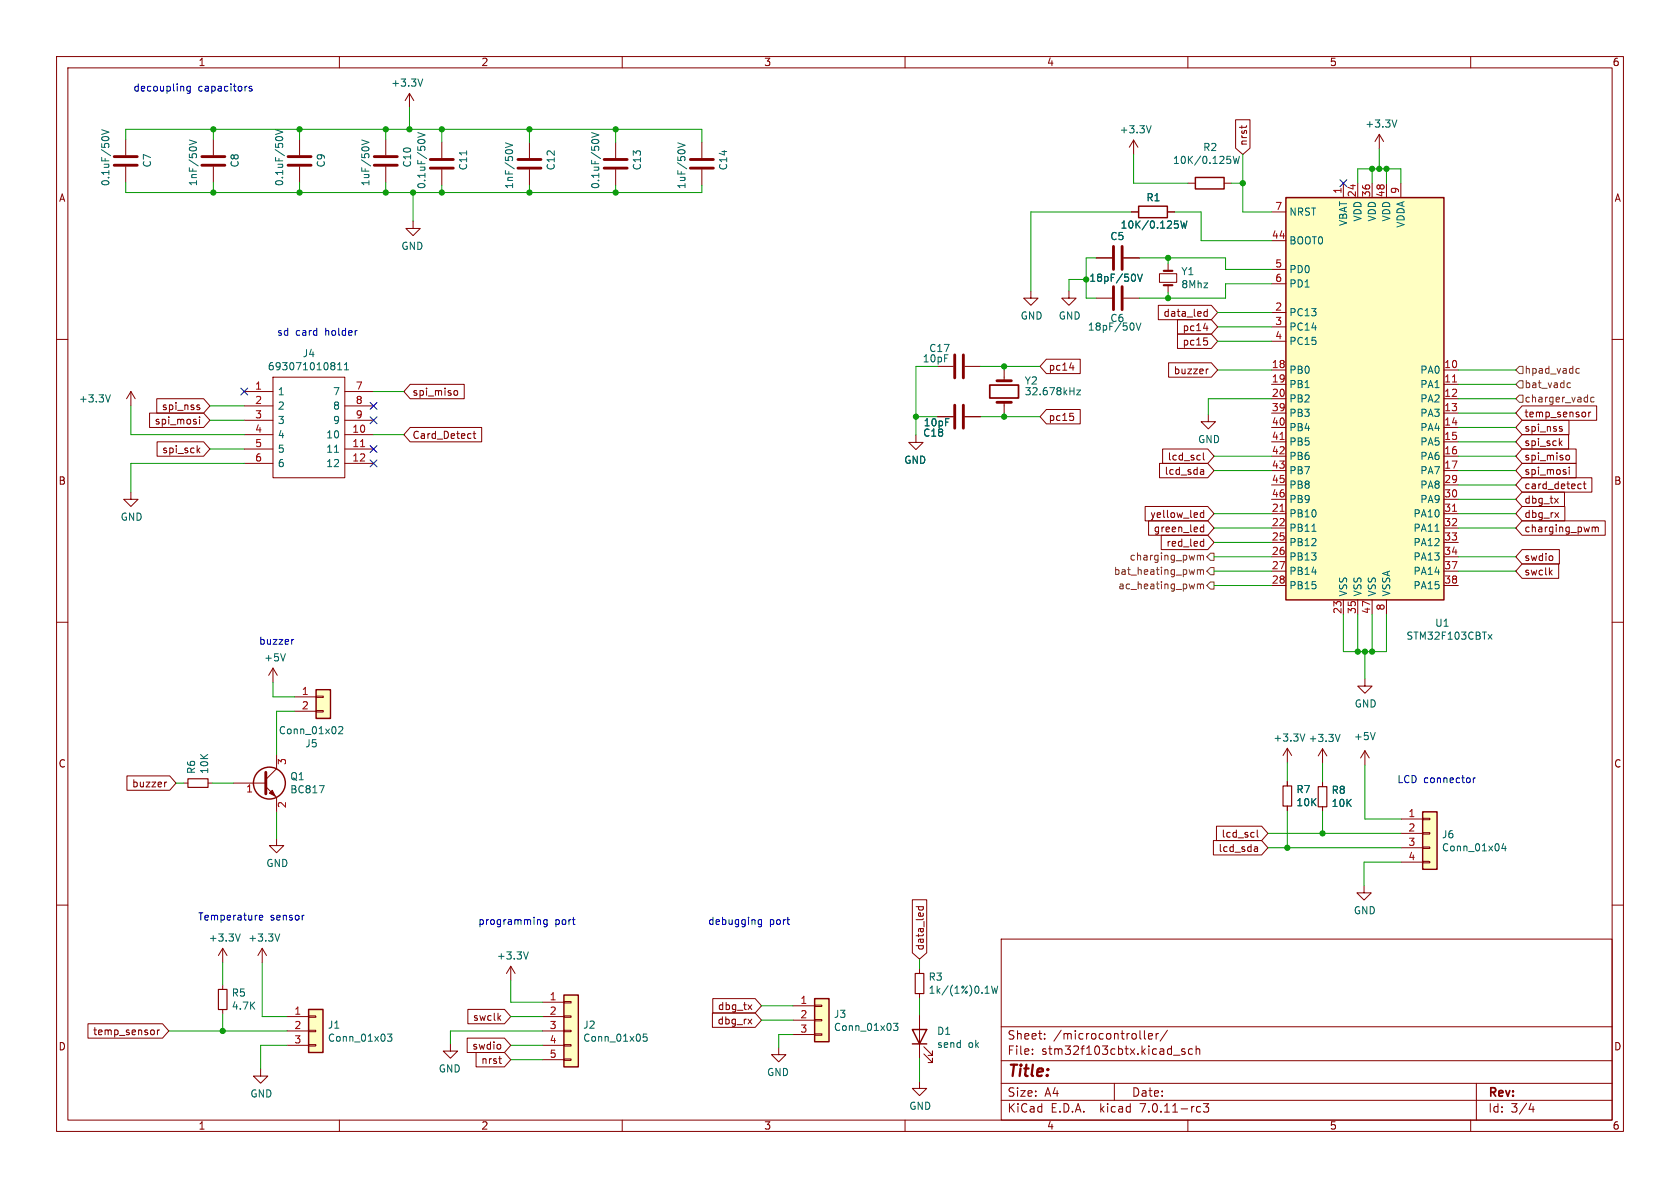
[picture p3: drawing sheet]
<svg xmlns="http://www.w3.org/2000/svg" width="297mm" height="210mm" viewBox="0 0 297 210" stroke-linecap="round" stroke-linejoin="round" font-family="sans-serif">
<g fill="none" stroke="#840000" stroke-width=".18">
<path d="M10 10h277v190h-277zM12 12h273v186h-273zM60 10v2M72.4 16.5l.8 1.3M72.4 16.5v2.6M72.4 16.5l-.8 1.3M110 10v2M160 10v2M210 10v2M260 10v2M22.2 24.6v2.8M22.2 29.5v2.8"/>
<path d="M37.7 24.6v2.8M37.7 29.5v2.8M53 24.6v2.8M53 29.5v2.8M68.2 24.6v2.8M68.2 29.5v2.8M73 39.1v1.3h-1.2l1.2 1.3 1.3-1.3h-1.3M78.1 25.1v2.8M78.1 30v2.8M93.6 25.1v2.8M93.6 30v2.8M108.8 25.1v2.8"/>
<path d="M108.8 30v2.8M124.1 25.1v2.8M124.1 30v2.8M200 37.5h1.3M200.4 24.8l-.8 1.2M200.4 24.8v2.5M200.4 24.8l.8 1.2M206.4 37.5h1.2M210.1 32.4h1.2M216.4 32.4h1.3M218.4 21.2h2.6v5l-1.3 1.1-1.3-1.1zM219.5 22.2v.5"/>
<path d="M220.4 22.2l-.1 .2M224.8 37.5h2.5M237.5 32.4v2.5M240 32.4v2.5M242.6 32.4v2.5M243.8 23.7l-.7 1.3M243.8 23.7v2.6M243.8 23.7l.8 1.3M245.1 32.4v2.5M247.6 32.4v2.5M10 60h2M182.2 51.4v1.3h1.3l-1.3 1.3-1.2-1.3h1.2"/>
<path d="M189 51.4v1.3h1.2l-1.2 1.3-1.3-1.3h1.3M193.8 52.7h2.8M193.8 45.6h2.8M198.6 52.7h2.8M198.6 45.6h2.8M204.8 54h9.4l1.1 1.2-1.1 1.3h-9.4zM205 48.4h3v1.5h-3zM206.5 46.6v1.3M206.5 50.4v1.3M208.2 56.5h6l1.1 1.3-1.1 1.3h-6zM208.2 59.1h6l1.1 1.2-1.1 1.3h-6zM212.8 58h.8"/>
<path d="M212.8 59.7h.6M212.9 55.8l.2 .1h.3M213.4 57.6v.9M213.4 54.6v1.3M213.4 55.1h-.3l-.2 .1M224.8 55.2h2.5M224.8 57.8h2.5M224.8 42.5h2.5M224.8 47.6h2.5M224.8 50.2h2.5M285 60h2M23.1 69.2l-.7 1.3"/>
<path d="M23.1 69.2v2.6M23.1 69.2l.8 1.3M26.4 73h9.6l1.1 1.3-1.1 1.3h-9.6zM27.7 70.5h8.3l1.1 1.3-1.1 1.2h-8.3zM27.8 78.1h8.2l1.1 1.3-1.1 1.2h-8.2zM34.7 74.6v.3M35 79.6l.3 .4M35 72l.3 .1v.1l-.1 .2h-.3M35 71.6h.3M35.3 73.7v.1M35.3 74.1v.9M35.3 79.2l-.4 .5"/>
<path d="M43.2 69.2h5.1M43.2 76.8h5.1M43.2 79.4h5.1M43.2 71.8h5.1M43.2 74.3h5.1M48.3 66.7h12.7v17.8h-12.7zM61 69.2h5M61 76.8h5M61 79.4h5M61 71.8h5M61 74.3h5M72.5 75.6h12.7v2.5h-12.7l-1.1-1.3z"/>
<path d="M72.5 67.9h9.6v2.6h-9.6l-1.1-1.3zM80.3 69.2l.4-.2 .2 .3-.1 .5-.3 .1-.2-.1M83.6 76.7h.5M83.8 76.2v1.1l.3 .2M161.9 76.9v1.3h-1.2l1.2 1.3 1.3-1.3h-1.3M165.7 73.7h2.8M165.7 64.8h2.8M170.6 73.7h2.8M170.6 64.8h2.8M177.5 65.4v1.9M177.5 71.1v1.9M185 72.4h6v2.5h-6l-1.1-1.2z"/>
<path d="M185 63.5h6v2.5h-6l-1.1-1.2zM189.1 65h.8M189.1 73.1h.7M189.6 73.5l.2 .3v.3l-.2 .2M205.5 79.4h8l1.1 1.2-1.1 1.3h-8zM206.6 64.1h7.6l1.1 1.3-1.1 1.3h-7.6zM213.3 60.2l.2 .3v.3l-.2 .2M213.6 73.3v1.2h1.3l-1.3 1.3-1.3-1.3h1.3M213.6 65.2l-.3 .1M224.8 65.4h2.5M224.8 67.9h2.5M224.8 70.5h2.5"/>
<path d="M224.8 73h2.5M224.8 75.6h2.5M224.8 78.1h2.5M224.8 60.3h2.5M255.3 65.4h2.5M255.3 67.9h2.5M255.3 70.5h2.5M255.3 73h2.5M255.3 75.6h2.5M255.3 78.1h2.5M269.1 76.8h8.2v2.6h-8.2l-1.1-1.3zM269.1 74.3h8.3v2.5h-8.3l-1.1-1.2z"/>
<path d="M269.1 71.8h13.2v2.5h-13.2l-1.1-1.3zM269.1 79.4h9.5v2.5h-9.5l-1.1-1.3zM275.8 78.3l.4 .5M275.8 75.8l.4 .1v.2l-.2 .1h-.2M275.8 75.4h.4M276.2 77.9l-.5 .5M280.2 72.9l.1 .2-.1 .5M280.9 72.8v.9M281.2 72.8l-.3 .3M23.1 87v1.3h1.3l-1.3 1.2-1.2-1.2h1.2M43.2 81.9h5.1M61 81.9h5"/>
<path d="M202.4 89.5h11.1l1.1 1.3-1.1 1.3h-11.1zM203.1 92.1h10.4l1.1 1.2-1.1 1.3h-10.4zM205 81.9h8.5l1.1 1.3-1.1 1.3h-8.5zM205.3 94.6h8.2l1.1 1.3-1.1 1.3h-8.2zM212.2 93.8l.2 .2h.4M212.4 83l.3 .1 .1 .8M212.4 95.7l.4 .1M212.7 80v1.1l.2 .2M212.8 90.2v1.3M212.8 92.7v1.3M212.8 95.3v1.3M212.8 93.2h-.4l-.2 .2"/>
<path d="M212.8 83.8l-.4 .1M212.8 83.3l-.4 .1M212.8 96.5l-.4 .1M212.8 90.7l-.4-.1-.2 .3 .1 .5h.5M224.8 80.6h2.5M224.8 83.2h2.5M224.8 90.8h2.5M224.8 93.3h2.5M224.8 95.9h2.5M224.8 98.4h2.5M224.8 85.7h2.5M224.8 88.3h2.5"/>
<path d="M255.3 80.6h2.5M255.3 83.2h2.5M255.3 90.8h2.5M255.3 93.3h2.5M255.3 95.9h2.5M255.3 98.4h2.5M255.3 85.7h2.5M255.3 88.3h2.5M269.1 81.9h9.5v2.6h-9.5l-1.1-1.3zM269.1 92.1h14.7v2.5h-14.7l-1.1-1.3zM269.1 99.7h6.5v2.5h-6.5l-1.1-1.2zM269.1 87h7.5v2.5h-7.5l-1.1-1.2z"/>
<path d="M269.1 97.2h6.6v2.5h-6.6l-1.1-1.3zM269.1 89.5h7.5v2.6h-7.5l-1.1-1.3zM269.1 84.5h12.3v2.5h-12.3l-1.1-1.3zM274.5 98.4v.6M274.8 88.1l.7 .8M274.9 90.6l.6 .9M275.5 88.1l-.7 .8M275.5 90.6l-.6 .9M276.9 80.6l.3-.1 .3 .2-.1 .6h-.3l-.2-.1M277.4 82.6v.1M277.4 83v.9M279.2 85.5l.3 .1"/>
<path d="M279.5 86.3l-.3 .1M279.9 85.5h.5M280.1 85.1v1.1l.3 .2M281.5 93.3l.3-.1 .2 .2M281.5 93.2v.8M282 93.4l.2-.2h.3l.1 .8M282 93.4v.6M10 110h2M48.3 118.1l-.8 1.3M48.3 118.1v2.6M48.3 118.1l.7 1.3M224.8 101h2.5"/>
<path d="M224.8 103.5h2.5M237.5 106v2.6M240 106v2.6M242.6 106v2.6M245.1 106v2.6M255.3 101h2.5M255.3 103.5h2.5M274 101.2l.4 .4M274.4 100.8l-.5 .5M285 110h2M22.4 137.2h7.6l1.1 1.2-1.1 1.3h-7.6zM29.5 138.3l-.3 .1"/>
<path d="M32.5 138.4h.7M36.8 138.4h.7M41.3 138.4h5.7M47 139.1l1.9 1.9v2.5M48.9 133.4v2.5l-1.9 1.9M52.1 123.2h3.8M52.1 125.7h3.8M55.9 125.6h1.2v.3h-1.2zM55.9 123.1h1.2v.2h-1.2zM227.6 132.3v2.5M227.6 138.2v.7M227.6 132.3l-.8 1.3"/>
<path d="M227.6 132.3l.7 1.3M233.8 132.4l-.8 1.2M233.8 132.4v2.5M233.8 138.3v.8M233.8 132.4l.8 1.2M241.3 120v1.3h1.3l-1.3 1.3-1.3-1.3h1.3M241.3 132.7l-.8 1.3M241.3 132.7v2.6M241.3 132.7l.8 1.3M10 160h2M48.9 148.2v1.3h1.3l-1.3 1.2-1.3-1.2h1.3M161.3 159.1h2.5v9.3l-1.2 1.1-1.3-1.1z"/>
<path d="M214.5 148.6h8.5l1.2 1.3-1.2 1.2h-8.5zM215.1 146h7.9l1.2 1.3-1.2 1.3h-7.9zM221.9 149.7h.4v.8M222.3 146.7v1.1l.1 .2M222.3 150.5h-.4M222.3 150h-.4M227.6 142.5v.8M233.8 142.6v.8M241.1 156.6v1.2h1.3l-1.3 1.3-1.2-1.3h1.2M247.7 144.8h3.8M247.7 147.3h3.8M247.7 149.9h3.8"/>
<path d="M247.7 152.4h3.8M251.5 152.3h1.3v.2h-1.3zM251.5 149.7h1.3v.3h-1.3zM251.5 147.2h1.3v.2h-1.3zM251.5 144.7h1.3v.2h-1.3zM285 160h2M39.4 167.6v2.6M39.4 174.1v.8M39.4 178.5v.7M39.4 167.6l-.8 1.3M39.4 167.6l.7 1.3M46.4 167.6l-.8 1.3"/>
<path d="M46.4 167.6v2.6M46.4 167.6l.7 1.3M50.7 179.7h3.9M54.6 179.6h1.2v.2h-1.2zM82.7 178.4h6.5l1.1 1.3-1.1 1.3h-6.5zM88.2 179.9l.3 .5M88.5 179.5l-.5 .5M90.3 170.8l-.8 1.3M90.3 170.8v2.6M90.3 170.8l.8 1.3M95.9 179.7h3.8M95.9 177.2h3.8"/>
<path d="M99.7 179.6h1.3v.2h-1.3zM99.7 177h1.3v.3h-1.3zM125.9 179.1h7.6l1.1 1.2-1.1 1.3h-7.6zM126 176.5h7.5l1.1 1.3-1.1 1.3h-7.5zM132.2 177.6l.7 .9M132.9 177.6l-.7 .9M140.2 177.8h3.8M144 177.7h1.3v.2h-1.3zM162 160.3h1.2M162.4 160.3v.3l.1 .2M162.6 171.3v.8M162.6 175.6v.8"/>
<path d="M162.6 179.5v7.6M163.2 160.3v.3l-.1 .2M177 166h108v32h-108zM15.5 181h13.2l1.1 1.2-1.1 1.3h-13.2zM27.2 182.1l.1 .2-.1 .6M27.8 182.1v.8M28.2 182.1l-.4 .2M46.1 189v1.2h1.2l-1.2 1.3-1.3-1.3h1.3M50.7 182.2h3.9M50.7 184.8h3.9M54.6 184.7h1.2v.2h-1.2zM54.6 182.1h1.2v.3h-1.2z"/>
<path d="M60 198v2M79.6 184.5v1.3h-1.2l1.2 1.3 1.3-1.3h-1.3M82.6 183.5h6.6l1.1 1.3-1.1 1.3h-6.6zM84.2 186.1h5l1.1 1.2-1.1 1.3h-5zM88.2 187.1h.4M88.4 187.9l.2 .1M88.5 184.7v.6M95.9 182.2h3.8M95.9 184.8h3.8M95.9 187.3h3.8M99.7 187.2h1.3v.3h-1.3zM99.7 184.7h1.3v.2h-1.3z"/>
<path d="M99.7 182.1h1.3v.3h-1.3zM110 198v2M132.2 180.2l.7 .8M132.9 180.2l-.7 .8M137.7 185.2v1.2h-1.3l1.3 1.3 1.2-1.3h-1.2M140.2 180.3h3.8M140.2 182.9h3.8M144 182.8h1.3v.2h-1.3zM144 180.2h1.3v.3h-1.3zM160 198v2M162.6 191.1v1.3h1.2l-1.2 1.3-1.3-1.3h1.3M163.3 186.3l1.5 1.5v-.7v.7h-.7"/>
<path d="M163.3 185l1.5 1.6v-.8v.8h-.7M177 194.5h108M177 191.5h108M177 187.5h108M177 181.5h108M182.5 186.3v.1M182.5 185.5v.1M184.7 183.6v.1M184.7 182.8v.1M197 191.5v3M202.3 182.2v1.3l.2 .2M203 183.2l.7-.1v-.3l-.5-.1-.2 .2 .1 .7h.6"/>
<path d="M204.4 182.7v1M204.8 182.7l-.3 .1-.1 .2M206.4 182.1l-1.3 2M207.5 186.5h1.1M209.5 185.5l-.4-.1-.2 .2 .1 .2 .5 .2v.3h-.6M210 198v2M210.8 185.5l-.4-.1-.3 .3v.4l.1 .2h.6M211.5 185.5l.2-.1 .3 .1 .1 .9M211.5 184.9v1.5M211.8 195.6l.4 .1M212.2 196.5l-.4 .1M212.7 195.1h1l-.5 .6 .4 .1v.7l-.2 .1h-.4l-.3-.1"/>
<path d="M260 198v2M261 191.5v6.5M270.7 195l-.4 1.1h.9M271 195.6v1"/>
</g>
<path d="M205.7 47.9h1.6M205.7 50.4h1.6" fill="none" stroke="#840000" stroke-width=".38"/>
<g fill="none" stroke="#006464" stroke-width=".18">
<path d="M74.7 14l-.4 1.2M18 22.9l1.2 .5-1.2 .4M18 24.3l.5-.2 .7 .2M33.5 24.7l1.2 .5-1.2 .4M48.7 22.9l1.3 .5-1.3 .4M48.8 24.3l.4-.2 .7 .2M64 24.7l1.2 .5-1.2 .4M73.9 23.4l1.2 .5-1.2 .4M73.9 24.8l.4-.2 .8 .2M82.5 26.7v.7M89.4 25.3l1.2 .4-1.2 .4M104.6 23.4l1.3 .5-1.3 .4"/>
<path d="M104.7 24.8l.4-.2 .7 .2M119.8 25.3l1.3 .4-1.3 .4M203.5 22.2l-.4 1.3M208.7 39.1l.4 1.2 .2-.9 .2 .9 .3-1.2M218 27.6l.3 1.3 .3-.9 .2 .9 .3-1.3M246.9 21.2l-.4 1.3M200.4 57.3v.8M200.7 48.7v.8M200.9 57.1l.4 1.3 .4-1.3M201.1 48.5l.4 1.2 .5-1.2M19.5 69.8l-.4 1.3M59.1 80h.8"/>
<path d="M59.7 65.4h.7M59.7 64.5l.4-.4v1.3M60.9 65.4h.7M60.9 64.5l.4-.4v1.3M190.4 68.9h.6l-.6 .9h.6M231.9 93.9h.8M253.7 93.9h.7M50.5 115.6l-.5 1.2M263.1 112.2l.7 .8M263.8 112.2l-.7 .8M56.5 138.9h.8l-.5 1.3M59.9 128.6l.5-.2 .2 .4-.8 .9h.8"/>
<path d="M230.7 129.7l-.4 1.3M236.9 129.8l-.4 1.3M243.1 129.5l-.4 1.3M265.8 149.1l-.3 .9h.8M266.1 149.6v.8M42.5 165.1l-.5 1.3M49.5 165.1l-.5 1.3M93.4 168.3l-.4 1.2M175.3 174.3l.3 1.3 .2-.9 .3 .9 .3-1.3M68.5 182.8h.8l-.4 .5 .3 .1v.5l-.2 .2-.5-.2M114.4 182.8h-.6l-.1 .6 .2-.1h.4l.1 .2v.4l-.2 .2-.5-.2M158 180.9h.7l-.4 .5 .4 .1v.5l-.2 .2-.5-.2"/>
</g>
<path d="M33.2 137.7h3.6v1.5h-3.6zM226.8 138.9h1.5v3.6h-1.5zM233 139.1h1.6v3.5h-1.6zM38.6 174.9h1.5v3.6h-1.5zM161.8 172.1h1.5v3.5h-1.5z" fill="none" stroke="#840000" stroke-width=".2"/>
<g fill="#ffffc2" stroke="#ffffc2" stroke-width=".18">
<path d="M251.5 143.5h2.6v10.2h-2.6z"/>
<path d="M54.6 178.4h2.5v7.7h-2.5z"/>
<path d="M144 176.5h2.6v7.7h-2.6z"/>
<path d="M99.7 175.9h2.5v12.7h-2.5z"/>
<path d="M227.3 34.9h28v71.1h-28z"/>
<path d="M55.9 121.9h2.5v5.1h-2.5z"/>
</g>
<g fill="none" stroke="#840000" stroke-width=".25">
<path d="M201.3 36.4h5.1v2.1h-5.1zM211.3 31.4h5.1v2h-5.1zM227.3 34.9h28v71.1h-28zM55.9 121.9h2.5v5.1h-2.5zM251.5 143.5h2.6v10.2h-2.6zM54.6 178.4h2.5v7.7h-2.5zM99.7 175.9h2.5v12.7h-2.5zM144 176.5h2.6v7.7h-2.6zM161.3 182h2.5l-1.2 2.5zM161.3 184.5h2.5"/>
<circle cx="47.6" cy="138.4" r="2.82"/>
</g>
<g fill="none" stroke="#840000" stroke-width=".51">
<path d="M20.2 29.2h4.1M20.2 27.7h4.1M35.7 29.2h4.1M35.7 27.7h4.1M50.9 29.2h4.1M50.9 27.7h4.1M66.2 29.2h4M66.2 27.7h4M76.1 29.7h4M76.1 28.2h4M91.6 29.7h4M91.6 28.2h4"/>
<path d="M106.8 29.7h4.1M106.8 28.2h4.1M122 29.7h4.1M122 28.2h4.1M196.8 43.6v4M196.8 50.7v4M198.4 43.6v4M198.4 50.7v4M168.8 62.7v4.1M168.8 71.6v4.1M170.3 62.7v4.1M170.3 71.6v4.1"/>
<path d="M176.3 71.1h2.5M176.3 67.3h2.5M47 136.5v3.8"/>
</g>
<path d="M63.7 79h.8M226.3 77.7h.7M256.8 67.5h.7M226.3 90.4h.7M256.8 90.4h.7" fill="none" stroke="#a90000" stroke-width=".18"/>
<path d="M47.6 140.2l.5-.5 .5 1z" fill="#840000" stroke="#840000" stroke-width=".18"/>
<path d="M175 68.1h5.1v2.3h-5.1z" fill="none" stroke="#840000" stroke-width=".3"/>
<g fill="none" stroke="#725600" stroke-width=".18">
<path d="M268.6 67.3h.6v1.3h-.6l-.6-.7zM268.6 69.9h.6v1.2h-.6l-.6-.6zM268.6 64.8h.6v1.2h-.6l-.6-.6zM277.1 68.5h.5M277.1 67.7h.5M278.7 65.9l.1 .1 .4-.1M279.2 65.2l-.4-.1-.1 .2M281.8 70.3l-.4-.1-.2 .3 .1 .5h.5M211.7 98.2v.8M211.7 98.3l.3-.1 .2 .1M212.2 98.3v.7M212.2 98.3l.2-.1h.3l.1 .8"/>
<path d="M214 97.8h.6v1.3h-.6l-.6-.7zM211.7 100.7v.8M211.7 103.2v.9M211.7 100.8l.3-.1 .2 .2M211.7 103.4l.3-.2 .2 .2M212.2 100.9l.2-.2 .3 .1 .1 .7M212.2 100.9v.6M212.2 103.4v.7M212.2 103.4l.2-.2 .3 .1 .1 .8M214 100.3h.6v1.3h-.6l-.6-.6zM214 102.9h.6v1.2h-.6l-.6-.6z"/>
</g>
<g fill="none" stroke="#0000c2" stroke-width=".18">
<path d="M33.6 15.2v1.1l-.2 .2h-.3M33.6 15.3l-.3-.1-.3 .3 .2 .5h.4M43.6 15.2h.1M44.5 15.3l-.3-.1-.2 .2 .1 .2 .4 .1v.3h-.5M63 58.4h.1M51.9 113l-.3 .2M260.5 137.5v.9M260.8 137.5l-.3 .3M45.9 162.2l.6-.1-.1-.2-.4-.1-.1 .2v.6h.5M53.7 161.8h.1M95.4 162.6l.2 .2v.6M96.7 162.6v1l-.2 .2h-.3"/>
<path d="M96.7 162.6h-.4l-.2 .2 .1 .6h.5M134.6 162.6v1l-.2 .2h-.3M134.6 162.6h-.3l-.3 .2 .1 .6h.5"/>
</g>
<g fill="none" stroke="#009600" stroke-width=".18">
<path d="M72.4 19.1v3.8M22.2 24.6v-1.7h101.9v2.2M22.2 32.3v1.7h101.9v-1.2M37.7 22.9v1.7M37.7 32.3v1.7M53 22.9v1.7M53 32.3v1.7M68.2 22.9v1.7M68.2 32.3v1.7M73 34v5.1M78.1 22.9v2.2M78.1 32.8v1.2"/>
<path d="M93.6 22.9v2.2M93.6 32.8v1.2M108.8 22.9v2.2M108.8 32.8v1.2M200 37.5h-17.8v13.9M200.4 27.3v5.1h9.7M207.6 37.5h4.7v5h12.5M217.7 32.4h2M219.7 27.3v10.2h5.1M240 32.4v-2.6h7.6v2.6M242.6 29.8v2.6M243.8 26.3v3.5"/>
<path d="M245.1 29.8v2.6M192 49.4h-3v2M193.8 45.6h-1.8v7.1h1.8M201.4 45.6h15.3v2h8.1M206.5 45.6v1M206.5 51.7v1M215.3 55.2h9.5M215.3 57.8h9.5M224.8 50.2h-8.1v2.5h-15.3M23.1 71.8v5h20.1M37.1 79.4h6.1M37.1 71.8h6.1"/>
<path d="M37.1 74.3h6.1M66 76.8h5.4M66 69.2h5.4M161.9 73.7h3.8M165.7 64.8h-3.8v12.1M173.4 64.8h10.5M173.4 73.7h10.5M177.5 64.8v.6M177.5 73v.7M215.3 65.4h9.5M215.3 60.3h9.5M224.8 70.5h-11.2v2.8"/>
<path d="M257.8 65.4h10.2M257.8 73h10.2M257.8 75.6h10.2M257.8 70.5h10.2M257.8 67.9h10.2M257.8 78.1h10.2M43.2 81.9h-20.1v5.1M214.6 90.8h10.2M214.6 93.3h10.2M214.6 98.4h10.2M214.6 80.6h10.2M214.6 83.2h10.2"/>
<path d="M214.6 95.9h10.2M257.8 90.8h10.2M257.8 93.3h10.2M257.8 98.4h10.2M257.8 80.6h10.2M257.8 83.2h10.2M257.8 85.7h10.2M257.8 88.3h10.2M214.6 101h10.2M214.6 103.5h10.2M237.5 108.6v6.6h7.6v-6.6M240 108.6v6.6"/>
<path d="M241.3 115.2v4.8M242.6 108.6v6.6M257.8 101h10.2M31.1 138.4h1.4M37.5 138.4h3.8M48.3 120.7v2.5h3.8M52.1 125.7h-3.2v7.7M227.6 134.8v3.4M233.8 134.9v3.4M241.3 135.3v9.5h6.4M48.9 143.5v4.7M224.2 147.3h23.5"/>
<path d="M224.2 149.9h23.5M227.6 143.3v6.6M233.8 143.4v3.9M247.7 152.4h-6.6v4.2M39.4 170.2v3.9M39.4 179.2v3M46.4 170.2v9.5h4.3M90.3 179.7h5.6M90.3 173.4v3.8h5.6M134.6 177.8h5.6M162.6 169.5v1.8M162.6 176.4v3.1"/>
<path d="M29.8 182.2h20.9M50.7 184.8h-4.6v4.2M90.3 184.8h5.6M90.3 187.3h5.6M95.9 182.2h-16.3v2.3M134.6 180.3h5.6M140.2 182.9h-2.5v2.3M162.6 187.1v4"/>
</g>
<path d="M236.9 31.8l1.2 1.2M238.1 31.8l-1.2 1.2M42.6 68.6l1.2 1.2M43.8 68.6l-1.2 1.2M65.4 78.8l1.2 1.2M65.4 73.7l1.2 1.2M65.4 71.1l1.2 1.3M66.6 78.8l-1.2 1.2M66.6 73.7l-1.2 1.2M66.6 71.1l-1.2 1.3M65.4 81.3l1.2 1.2M66.6 81.3l-1.2 1.2" fill="none" stroke="#000084" stroke-width=".18"/>
<g fill="#009600" stroke="#009600" stroke-width=".18">
<circle cx="240" cy="115.2" r=".46"/>
<circle cx="241.3" cy="115.2" r=".46"/>
<circle cx="242.6" cy="115.2" r=".46"/>
<circle cx="233.8" cy="147.3" r=".46"/>
<circle cx="227.6" cy="149.9" r=".46"/>
<circle cx="245.1" cy="29.8" r=".46"/>
<circle cx="243.8" cy="29.8" r=".46"/>
<circle cx="206.5" cy="52.7" r=".46"/>
<circle cx="242.6" cy="29.8" r=".46"/>
<circle cx="219.7" cy="32.4" r=".46"/>
<circle cx="177.5" cy="64.8" r=".46"/>
<circle cx="206.5" cy="45.6" r=".46"/>
<circle cx="177.5" cy="73.7" r=".46"/>
<circle cx="161.9" cy="73.7" r=".46"/>
<circle cx="192" cy="49.4" r=".46"/>
<circle cx="68.2" cy="22.9" r=".46"/>
<circle cx="73" cy="34" r=".46"/>
<circle cx="68.2" cy="34" r=".46"/>
<circle cx="72.4" cy="22.9" r=".46"/>
<circle cx="78.1" cy="22.9" r=".46"/>
<circle cx="93.6" cy="34" r=".46"/>
<circle cx="93.6" cy="22.9" r=".46"/>
<circle cx="78.1" cy="34" r=".46"/>
<circle cx="108.8" cy="22.9" r=".46"/>
<circle cx="108.8" cy="34" r=".46"/>
<circle cx="39.4" cy="182.2" r=".46"/>
<circle cx="37.7" cy="34" r=".46"/>
<circle cx="53" cy="34" r=".46"/>
<circle cx="53" cy="22.9" r=".46"/>
<circle cx="37.7" cy="22.9" r=".46"/>
</g>
<text font-size="2.8" fill="#840000" x="178" y="190.9">Title:</text>
<g font-size="2.1" fill="#840000">
<text x="178" y="184">Sheet:</text>
<text x="186.2" y="184">/microcontroller/</text>
<text x="178" y="186.7">File:</text>
<text x="184.1" y="186.7">stm32f103cbtx.kicad_sch</text>
<text x="178" y="196.9">KiCad</text>
<text x="178" y="194.1">Size:</text>
<text x="184.7" y="194.1">A4</text>
<text x="185.7" y="196.9">E.D.A.</text>
<text x="194.6" y="196.9">kicad</text>
<text x="200" y="194.1">Date:</text>
<text x="201.8" y="196.9">7.0.11-rc3</text>
<text x="263" y="194.3">Rev:</text>
<text x="263" y="196.9">Id:</text>
<text x="267.1" y="196.9">3/4</text>
</g>
<g font-size="1.8" fill="#840000">
<text x="35" y="11.9">1</text>
<text x="85" y="11.9">2</text>
<text x="135" y="11.9">3</text>
<text x="185" y="11.9">4</text>
<text x="235" y="11.9">5</text>
<text x="285" y="11.9">6</text>
<text x="220.7" y="25.9" transform="rotate(-90 220.7 25.9)">nrst</text>
<text x="10.3" y="35.9">A</text>
<text x="285.3" y="35.9">A</text>
<text x="205.6" y="56.2">data_led</text>
<text x="209" y="58.7">pc14</text>
<text x="185.3" y="65.7">pc14</text>
<text x="209" y="61.3">pc15</text>
<text x="72.8" y="70.2">spi_miso</text>
<text x="207.4" y="66.4">buzzer</text>
<text x="27.3" y="75.2">spi_mosi</text>
<text x="28.5" y="72.7">spi_nss</text>
<text x="72.8" y="77.8">Card_Detect</text>
<text x="185.3" y="74.6">pc15</text>
<text x="269.4" y="76.5">spi_nss</text>
<text x="269.4" y="74">temp_sensor</text>
<text x="28.6" y="80.3">spi_sck</text>
<text x="206.3" y="81.6">lcd_scl</text>
<text x="269.4" y="79.1">spi_sck</text>
<text x="269.4" y="81.6">spi_miso</text>
<text x="10.3" y="85.9">B</text>
<text x="205.8" y="84.1">lcd_sda</text>
<text x="269.4" y="84.1">spi_mosi</text>
<text x="269.4" y="89.2">dbg_tx</text>
<text x="269.4" y="86.7">card_detect</text>
<text x="285.3" y="85.9">B</text>
<text x="203.3" y="91.8">yellow_led</text>
<text x="203.9" y="94.3">green_led</text>
<text x="269.4" y="94.3">charging_pwm</text>
<text x="269.4" y="91.8">dbg_rx</text>
<text x="206.1" y="96.8">red_led</text>
<text x="269.4" y="101.9">swclk</text>
<text x="269.4" y="99.4">swdio</text>
<text x="10.3" y="135.9">C</text>
<text x="285.3" y="135.9">C</text>
<text x="23.3" y="139.4">buzzer</text>
<text x="215.9" y="148.3">lcd_scl</text>
<text x="215.3" y="150.8">lcd_sda</text>
<text x="163.5" y="168.1" transform="rotate(-90 163.5 168.1)">data_led</text>
<text x="126.8" y="178.8">dbg_tx</text>
<text x="10.3" y="185.9">D</text>
<text x="16.4" y="183.2">temp_sensor</text>
<text x="83.4" y="185.7">swdio</text>
<text x="83.5" y="180.7">swclk</text>
<text x="126.8" y="181.3">dbg_rx</text>
<text x="285.3" y="185.9">D</text>
<text x="85" y="188.3">nrst</text>
<text x="35" y="199.9">1</text>
<text x="85" y="199.9">2</text>
<text x="135" y="199.9">3</text>
<text x="185" y="199.9">4</text>
<text x="235" y="199.9">5</text>
<text x="285" y="199.9">6</text>
</g>
<g font-size="1.8" fill="#0000c2">
<text x="23.5" y="16.3">decoupling</text>
<text x="35" y="16.3">capacitors</text>
<text x="48.9" y="59.4">sd</text>
<text x="52.2" y="59.4">card</text>
<text x="57.6" y="59.4">holder</text>
<text x="45.7" y="114.1">buzzer</text>
<text x="246.9" y="138.5">LCD connector</text>
<text x="34.9" y="162.8">Temperature</text>
<text x="47.8" y="162.8">sensor</text>
<text x="84.5" y="163.6">programming</text>
<text x="98.1" y="163.6">port</text>
<text x="125.1" y="163.6">debugging</text>
<text x="136" y="163.6">port</text>
</g>
<g font-size="1.8" fill="#006464">
<text x="69.1" y="15.5">+3.3V</text>
<text x="197.8" y="23.8">+3.3V</text>
<text x="241.3" y="22.8">+3.3V</text>
<text x="26.9" y="29.7" transform="rotate(-90 26.9 29.7)">C7</text>
<text x="42.4" y="29.7" transform="rotate(-90 42.4 29.7)">C8</text>
<text x="57.6" y="29.7" transform="rotate(-90 57.6 29.7)">C9</text>
<text x="72.9" y="29.7" transform="rotate(-90 72.9 29.7)">C10</text>
<text x="207.3" y="29.2">10K/0.125W</text>
<text x="212.6" y="26.9">R2</text>
<text x="19.5" y="33" transform="rotate(-90 19.5 33)">0.1uF/50V</text>
<text x="35" y="33" transform="rotate(-90 35 33)">1nF/50V</text>
<text x="50.3" y="33" transform="rotate(-90 50.3 33)">0.1uF/50V</text>
<text x="65.5" y="33" transform="rotate(-90 65.5 33)">1uF/50V</text>
<text x="75.4" y="33.5" transform="rotate(-90 75.4 33.5)">0.1uF/50V</text>
<text x="82.8" y="30.2" transform="rotate(-90 82.8 30.2)">C11</text>
<text x="90.9" y="33.5" transform="rotate(-90 90.9 33.5)">1nF/50V</text>
<text x="98.3" y="30.2" transform="rotate(-90 98.3 30.2)">C12</text>
<text x="106.1" y="33.5" transform="rotate(-90 106.1 33.5)">0.1uF/50V</text>
<text x="113.5" y="30.2" transform="rotate(-90 113.5 30.2)">C13</text>
<text x="121.4" y="33.5" transform="rotate(-90 121.4 33.5)">1uF/50V</text>
<text x="128.8" y="30.2" transform="rotate(-90 128.8 30.2)">C14</text>
<text x="202.6" y="35.8">R1</text>
<text x="198" y="40.6">10K/0.125W</text>
<text x="227.8" y="38.3">NRST</text>
<text x="238.4" y="40.1" transform="rotate(-90 238.4 40.1)">VBAT</text>
<text x="240.9" y="39.3" transform="rotate(-90 240.9 39.3)">VDD</text>
<text x="243.4" y="39.3" transform="rotate(-90 243.4 39.3)">VDD</text>
<text x="246" y="39.3" transform="rotate(-90 246 39.3)">VDD</text>
<text x="248.5" y="40.4" transform="rotate(-90 248.5 40.4)">VDDA</text>
<text x="70.9" y="44.4">GND</text>
<text x="196.2" y="42.6">C5</text>
<text x="227.8" y="43.4">BOOT0</text>
<text x="192.5" y="50">18pF/50V</text>
<text x="208.7" y="48.8">Y1</text>
<text x="208.7" y="51.2">8Mhz</text>
<text x="227.8" y="48.5">PD0</text>
<text x="227.8" y="51">PD1</text>
<text x="180.3" y="56.7">GND</text>
<text x="187.1" y="56.7">GND</text>
<text x="192.2" y="58.6">18pF/50V</text>
<text x="196.2" y="57.1">C6</text>
<text x="227.8" y="56.1">PC13</text>
<text x="227.8" y="58.6">PC14</text>
<text x="47.3" y="65.7">693071010811</text>
<text x="53.4" y="63.3">J4</text>
<text x="163" y="64.3">10pF</text>
<text x="164.2" y="62.4">C17</text>
<text x="227.8" y="61.2">PC15</text>
<text x="13.8" y="71.3">+3.3V</text>
<text x="49" y="70.1">1</text>
<text x="58.8" y="70.1">7</text>
<text x="181.1" y="68.2">Y2</text>
<text x="181.1" y="70.1">32.678kHz</text>
<text x="227.8" y="66.3">PB0</text>
<text x="227.8" y="68.8">PB1</text>
<text x="227.8" y="71.3">PB2</text>
<text x="251" y="66.3">PA0</text>
<text x="251" y="68.8">PA1</text>
<text x="251" y="71.3">PA2</text>
<text x="49" y="72.6">2</text>
<text x="49" y="75.2">3</text>
<text x="49" y="77.7">4</text>
<text x="57.6" y="77.7">10</text>
<text x="58.8" y="72.6">8</text>
<text x="58.8" y="75.2">9</text>
<text x="163.1" y="77.4">C18</text>
<text x="163.2" y="75.6">10pF</text>
<text x="227.8" y="73.9">PB3</text>
<text x="227.8" y="76.4">PB4</text>
<text x="251" y="73.9">PA3</text>
<text x="251" y="76.4">PA4</text>
<text x="49" y="80.2">5</text>
<text x="49" y="82.8">6</text>
<text x="57.6" y="80.2">11</text>
<text x="57.6" y="82.8">12</text>
<text x="159.8" y="82.2">GND</text>
<text x="211.7" y="78.5">GND</text>
<text x="227.8" y="79">PB5</text>
<text x="227.8" y="81.5">PB6</text>
<text x="251" y="79">PA5</text>
<text x="251" y="81.5">PA6</text>
<text x="227.8" y="84">PB7</text>
<text x="227.8" y="86.6">PB8</text>
<text x="227.8" y="89.1">PB9</text>
<text x="251" y="84">PA7</text>
<text x="251" y="86.6">PA8</text>
<text x="251" y="89.1">PA9</text>
<text x="21.2" y="92.3">GND</text>
<text x="227.8" y="91.7">PB10</text>
<text x="227.8" y="94.2">PB11</text>
<text x="249.8" y="91.7">PA10</text>
<text x="249.8" y="94.2">PA11</text>
<text x="227.8" y="96.7">PB12</text>
<text x="227.8" y="99.3">PB13</text>
<text x="227.8" y="101.8">PB14</text>
<text x="249.8" y="96.7">PA12</text>
<text x="249.8" y="99.3">PA13</text>
<text x="249.8" y="101.8">PA14</text>
<text x="227.8" y="104.4">PB15</text>
<text x="238.4" y="105.5" transform="rotate(-90 238.4 105.5)">VSS</text>
<text x="240.9" y="105.5" transform="rotate(-90 240.9 105.5)">VSS</text>
<text x="243.4" y="105.5" transform="rotate(-90 243.4 105.5)">VSS</text>
<text x="246" y="105.5" transform="rotate(-90 246 105.5)">VSSA</text>
<text x="249.8" y="104.4">PA15</text>
<text x="248.5" y="113.3">STM32F103CBTx</text>
<text x="253.6" y="111">U1</text>
<text x="46.6" y="117.1">+5V</text>
<text x="239.4" y="125.3">GND</text>
<text x="49.2" y="130">Conn_01x02</text>
<text x="225" y="131.3">+3.3V</text>
<text x="231.2" y="131.4">+3.3V</text>
<text x="239.3" y="131">+5V</text>
<text x="34.7" y="136.9" transform="rotate(-90 34.7 136.9)">R6</text>
<text x="37" y="136.9" transform="rotate(-90 37 136.9)">10K</text>
<text x="53.9" y="132.3">J5</text>
<text x="51.2" y="140.4">BC817</text>
<text x="51.2" y="138.1">Q1</text>
<text x="229.1" y="140.4">R7</text>
<text x="229.1" y="142.7">10K</text>
<text x="235.3" y="140.5">R8</text>
<text x="235.3" y="142.8">10K</text>
<text x="254.8" y="148.4">J6</text>
<text x="47" y="153.5">GND</text>
<text x="254.8" y="150.7">Conn_01x04</text>
<text x="239.2" y="161.8">GND</text>
<text x="36.8" y="166.6">+3.3V</text>
<text x="43.8" y="166.6">+3.3V</text>
<text x="87.7" y="169.8">+3.3V</text>
<text x="164.1" y="173.6">R3</text>
<text x="40.9" y="176.4">R5</text>
<text x="40.9" y="178.7">4.7K</text>
<text x="164.1" y="175.9">1k/(1%)0.1W</text>
<text x="57.9" y="182">J1</text>
<text x="57.9" y="184.4">Conn_01x03</text>
<text x="103" y="182">J2</text>
<text x="103" y="184.4">Conn_01x05</text>
<text x="147.3" y="180.1">J3</text>
<text x="147.3" y="182.4">Conn_01x03</text>
<text x="165.6" y="183.1">D1</text>
<text x="165.6" y="185.4">send</text>
<text x="171.2" y="185.4">ok</text>
<text x="77.5" y="189.8">GND</text>
<text x="135.5" y="190.4">GND</text>
<text x="44.2" y="194.2">GND</text>
<text x="160.7" y="196.4">GND</text>
</g>
<g font-size="1.8" fill="#a90000">
<text x="237.2" y="34.4" transform="rotate(-90 237.2 34.4)">1</text>
<text x="239.8" y="35" transform="rotate(-90 239.8 35)">24</text>
<text x="242.3" y="35" transform="rotate(-90 242.3 35)">36</text>
<text x="244.9" y="35" transform="rotate(-90 244.9 35)">48</text>
<text x="247.4" y="34.4" transform="rotate(-90 247.4 34.4)">9</text>
<text x="225.4" y="37.2">7</text>
<text x="224.7" y="42.3">44</text>
<text x="225.4" y="47.4">5</text>
<text x="225.4" y="49.9">6</text>
<text x="225.4" y="55">2</text>
<text x="225.4" y="57.5">3</text>
<text x="224.7" y="65.2">18</text>
<text x="225.4" y="60.1">4</text>
<text x="255.2" y="65.2">10</text>
<text x="45" y="69">1</text>
<text x="45" y="71.5">2</text>
<text x="62.8" y="69">7</text>
<text x="62.8" y="71.5">8</text>
<text x="224.7" y="67.7">19</text>
<text x="224.7" y="70.2">20</text>
<text x="255.2" y="67.7">11</text>
<text x="255.2" y="70.2">12</text>
<text x="45" y="74">3</text>
<text x="45" y="76.6">4</text>
<text x="62.2" y="76.6">10</text>
<text x="62.8" y="74">9</text>
<text x="224.7" y="72.8">39</text>
<text x="224.7" y="75.3">40</text>
<text x="224.7" y="77.9">41</text>
<text x="255.2" y="72.8">13</text>
<text x="255.2" y="75.3">14</text>
<text x="255.2" y="77.9">15</text>
<text x="45" y="79.1">5</text>
<text x="45" y="81.7">6</text>
<text x="62.2" y="79.1">11</text>
<text x="62.2" y="81.7">12</text>
<text x="224.7" y="80.4">42</text>
<text x="224.7" y="82.9">43</text>
<text x="255.2" y="80.4">16</text>
<text x="255.2" y="82.9">17</text>
<text x="224.7" y="85.5">45</text>
<text x="224.7" y="88">46</text>
<text x="255.2" y="85.5">29</text>
<text x="255.2" y="88">30</text>
<text x="224.7" y="90.6">21</text>
<text x="224.7" y="93.1">22</text>
<text x="224.7" y="95.6">25</text>
<text x="255.2" y="90.6">31</text>
<text x="255.2" y="93.1">32</text>
<text x="255.2" y="95.6">33</text>
<text x="224.7" y="98.2">26</text>
<text x="224.7" y="100.7">27</text>
<text x="255.2" y="98.2">34</text>
<text x="255.2" y="100.7">37</text>
<text x="224.7" y="103.3">28</text>
<text x="255.2" y="103.3">38</text>
<text x="237.2" y="108.6" transform="rotate(-90 237.2 108.6)">23</text>
<text x="239.8" y="108.6" transform="rotate(-90 239.8 108.6)">35</text>
<text x="242.3" y="108.6" transform="rotate(-90 242.3 108.6)">47</text>
<text x="244.9" y="108" transform="rotate(-90 244.9 108)">8</text>
<text x="53.3" y="122.9">1</text>
<text x="53.3" y="125.5">2</text>
<text x="50.9" y="135.3" transform="rotate(-90 50.9 135.3)">3</text>
<text x="43.4" y="140.4">1</text>
<text x="50.9" y="142.9" transform="rotate(-90 50.9 142.9)">2</text>
<text x="248.9" y="144.5">1</text>
<text x="248.9" y="147.1">2</text>
<text x="248.9" y="149.6">3</text>
<text x="248.9" y="152.1">4</text>
<text x="51.9" y="179.5">1</text>
<text x="97.1" y="176.9">1</text>
<text x="97.1" y="179.5">2</text>
<text x="141.4" y="177.5">1</text>
<text x="51.9" y="182">2</text>
<text x="51.9" y="184.5">3</text>
<text x="97.1" y="182">3</text>
<text x="97.1" y="184.5">4</text>
<text x="141.4" y="180.1">2</text>
<text x="141.4" y="182.6">3</text>
<text x="97.1" y="187.1">5</text>
</g>
<g font-size="1.8" fill="#725600">
<text x="269.4" y="68.8">bat_vadc</text>
<text x="269.4" y="71.3">charger_vadc</text>
<text x="269.4" y="66.3">hpad_vadc</text>
<text x="196.8" y="101.8">bat_heating_pwm</text>
<text x="199.6" y="99.3">charging_pwm</text>
<text x="197.6" y="104.4">ac_heating_pwm</text>
</g>
</svg>
